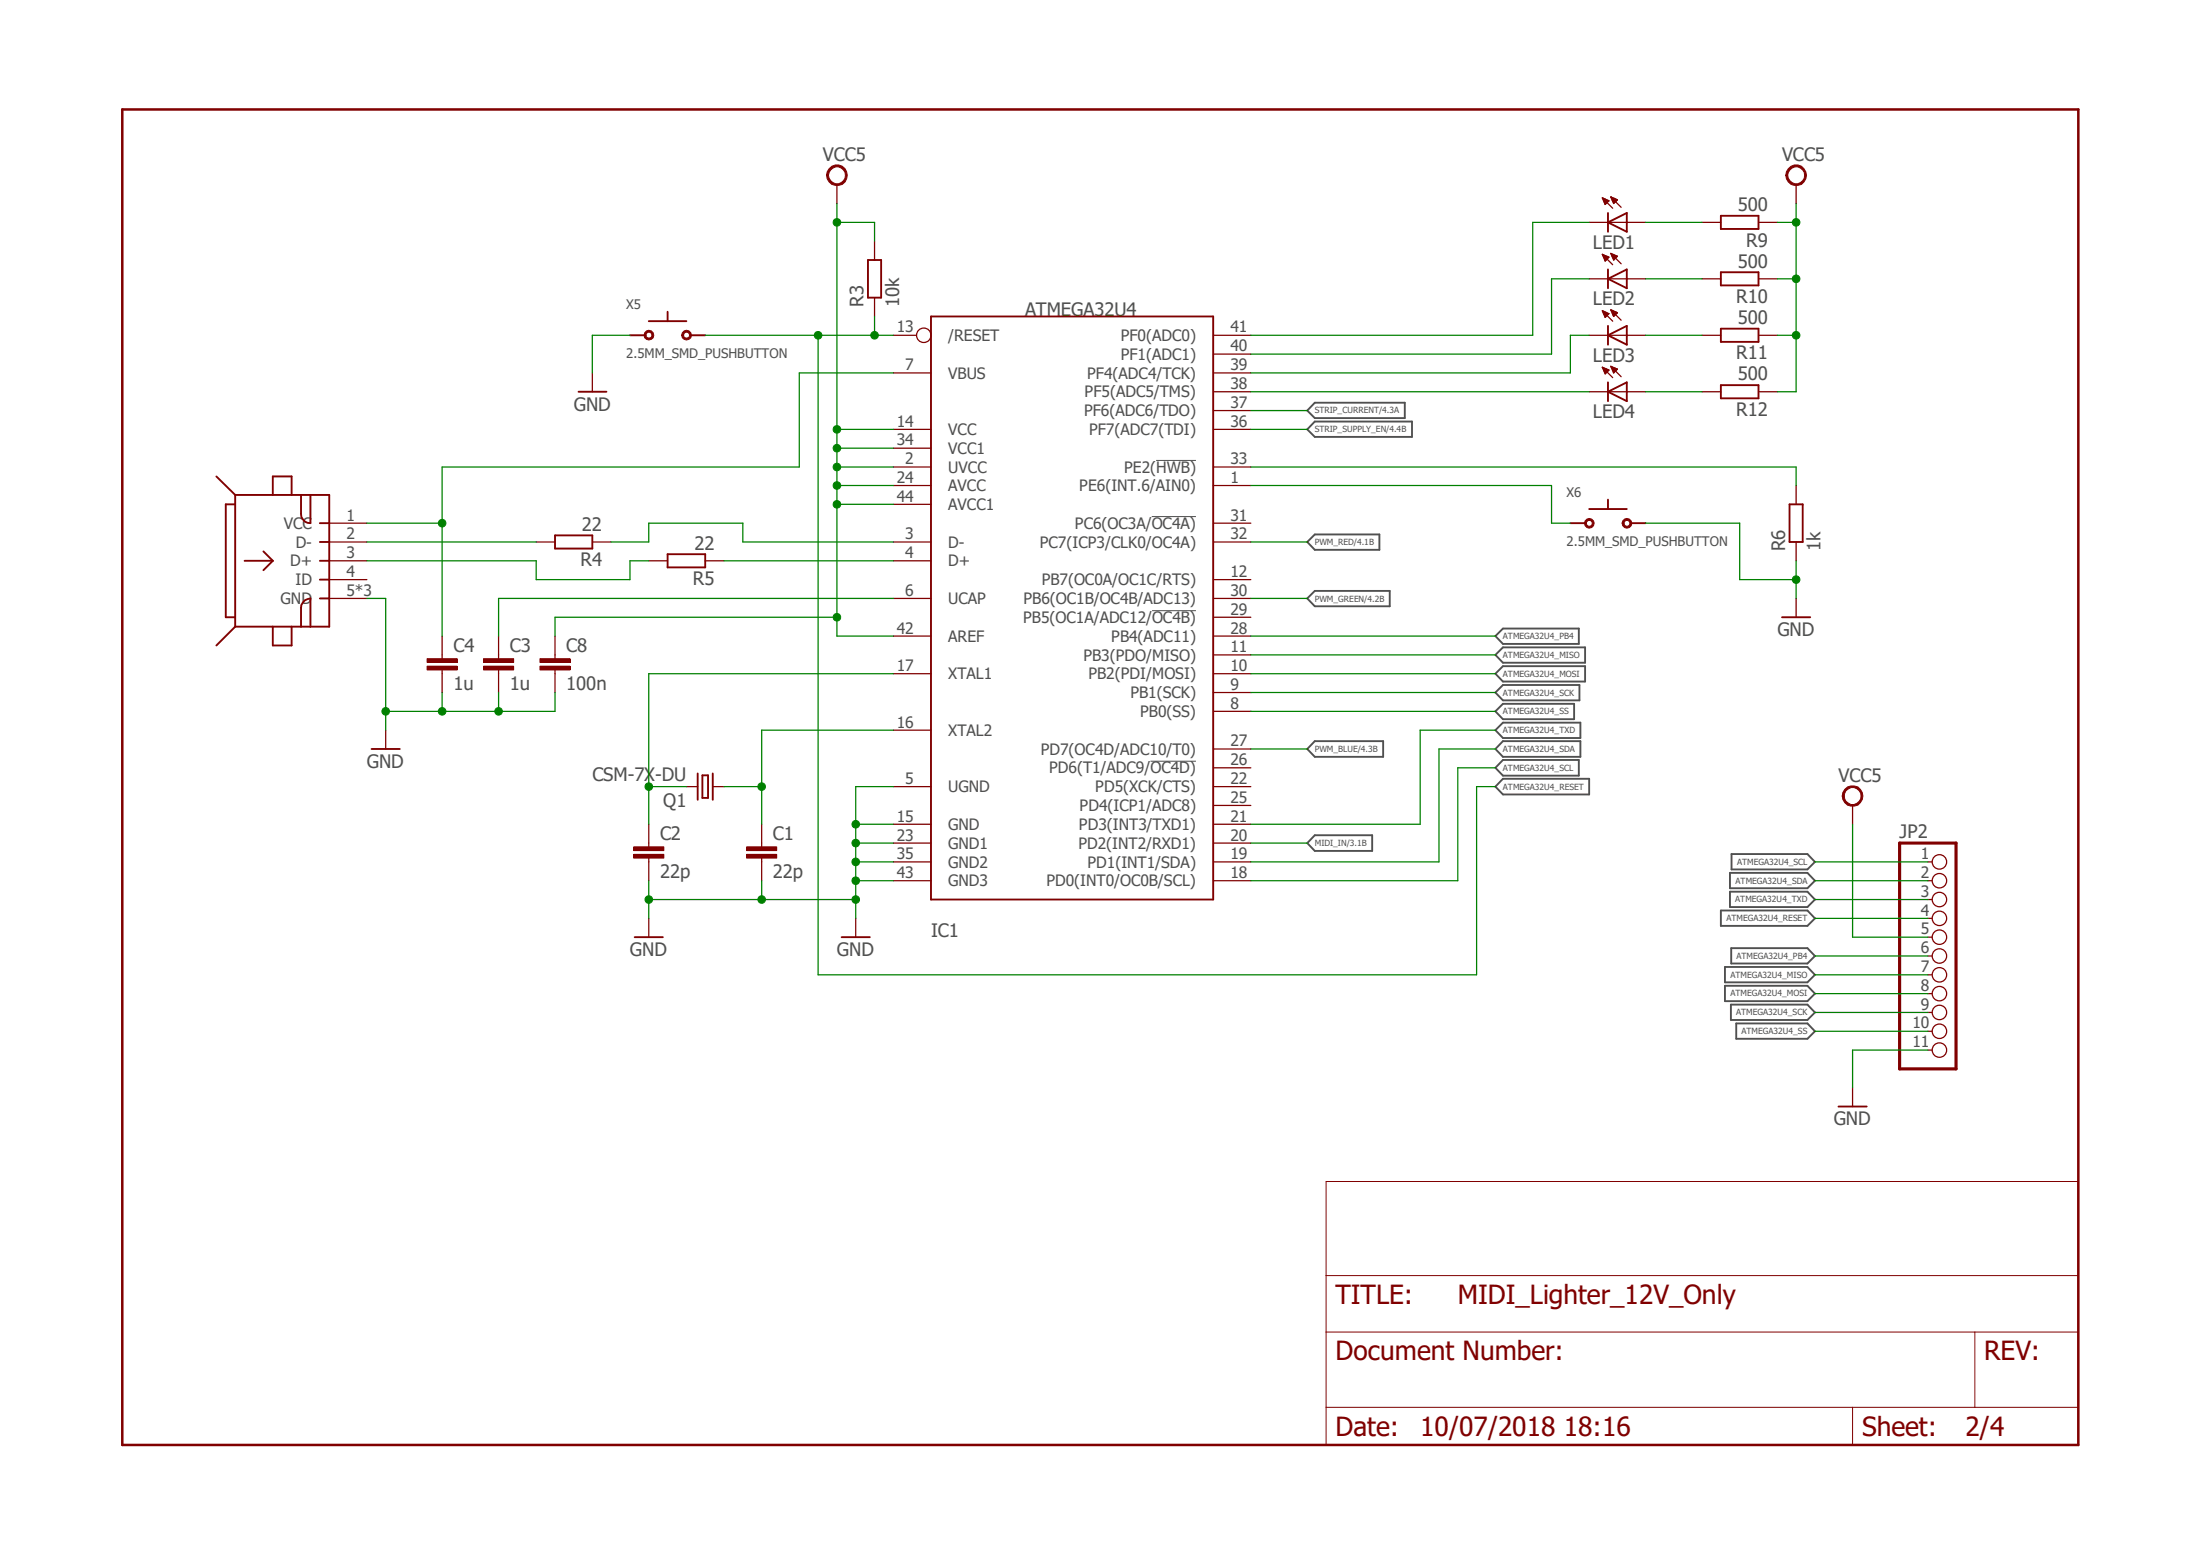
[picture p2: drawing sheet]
<svg xmlns="http://www.w3.org/2000/svg" width="297mm" height="210mm" viewBox="0 0 297 210" stroke-linecap="round" stroke-linejoin="round" font-family="sans-serif">
<path d="M16 14.4l265 181.2M281 14.4l-265 181.2" fill="none" stroke="#fff" stroke-width=".14"/>
<path d="M155.5 69.7h6M156.1 62.1h5.4M155.5 82.4h6M155.3 102.7h6.2" fill="none" stroke="#505050" stroke-width=".14"/>
<g fill="none" stroke="#505050" stroke-width=".25">
<path d="M177.5 56.9h13.1v2.1h-13.1l-1-1zM177.5 54.4h12.2v2h-12.2l-1-1zM176.5 73.2l1-1.1h8.7v2.1h-8.7zM176.5 80.8l1-1h10.1v2h-10.1zM201.9 98.6l1-1.1h10.5v2.1h-10.5zM201.9 85.9l1-1.1h10.2v2.1h-10.2zM201.9 96l1-1h9.6v2.1h-9.6zM201.9 93.5l1-1h10.3v2h-10.3zM201.9 90.9l1-1h11.1v2.1h-11.1zM201.9 88.4l1-1h11.1v2.1h-11.1zM177.5 112.7h7.8v2.2h-7.8l-1-1.1zM177.5 100h9.2v2.2h-9.2l-1-1.1z"/>
<path d="M202.9 105.1h11.6v2.1h-11.6l-1-1zM202.9 100h10.5v2.2h-10.5l-1-1.1zM202.9 102.6h10.2v2.1h-10.2l-1-1.1zM233.6 117.8h10.4l1 1.1-1 1h-10.4zM233.8 115.3h10.2l1 1-1 1h-10.2zM232.3 122.9h11.7l1 1.1-1 1h-11.7zM232.9 133.1h11.1l1 1-1 1h-11.1zM232.9 130.5h11.1l1 1.1-1 1h-11.1zM233.6 120.4h10.4l1 1-1 1h-10.4zM233.7 135.6h10.3l1 1.1-1 1h-10.3zM233.7 128h10.3l1 1-1 1h-10.3zM234.4 138.1h9.6l1 1.1-1 1h-9.6z"/>
</g>
<g fill="none" stroke="#800000" stroke-width=".25">
<path d="M125.7 42.7h38.1v78.7h-38.1zM29.2 64.3l2.5 2.5M31.7 66.8v17.8M31.7 66.8h12.7v17.8h-12.7M31.7 68.1h-1.2v15.2h1.2M33 75.7h3.8M35.6 74.4l1.2 1.3M36.8 66.8v-2.5h2.6v2.5M36.8 75.7l-1.2 1.3M40.6 66.8v2.5a1.27 1.27 0 0 0 1.3 1.3v-3.8M43.2 75.7h1.2M43.2 73.2h1.2"/>
<path d="M43.2 78.2h1.2M43.2 70.6h1.2M31.7 84.6l-2.5 2.5M36.8 84.6v2.5h2.6v-2.5M40.6 84.6v-2.6a1.34 1.34 0 0 1 1.3-1.2v3.8M43.2 80.8h1.2M50.2 101.1h3.8M94.2 104.4v3.5M94.8 104.6h.8v3.1h-.8zM96.2 104.4v3.5M113.6 126.5h3.8"/>
</g>
<g fill="none" stroke="#800000" stroke-width=".17">
<path d="M120.6 58h5.1M120.6 45.3h3.1M120.6 50.3h5.1M163.8 58h5.1M163.8 45.3h5.1M163.8 47.8h5.1M163.8 50.3h5.1M163.8 52.9h5.1M163.8 55.4h5.1M44.4 73.2h5.1M44.4 70.6h5.1M44.4 78.2h5.1"/>
<path d="M44.4 75.7h5.1M120.6 63h5.1M120.6 73.2h5.1M120.6 65.5h5.1M120.6 75.7h5.1M120.6 68.1h5.1M120.6 60.5h5.1M163.8 63h5.1M163.8 73.2h5.1M163.8 65.5h5.1M163.8 70.6h5.1M163.8 78.2h5.1"/>
<path d="M44.4 80.8h5.1M52.1 98.6v2.5M120.6 98.6h5.1M120.6 90.9h5.1M120.6 85.9h5.1M120.6 80.8h5.1M163.8 90.9h5.1M163.8 88.4h5.1M163.8 93.5h5.1M163.8 96h5.1M163.8 85.9h5.1M163.8 80.8h5.1"/>
<path d="M163.8 83.3h5.1M92.7 106.2h1.5M96.2 106.2h1.5M102.8 113.8v.5M102.8 115.8v.5M120.6 111.3h5.1M120.6 106.2h5.1M120.6 113.8h5.1M120.6 116.3h5.1M120.6 118.9h5.1M163.8 111.3h5.1M163.8 106.2h5.1"/>
<path d="M163.8 101.1h5.1M163.8 103.6h5.1M163.8 108.7h5.1M163.8 113.8h5.1M163.8 116.3h5.1M163.8 118.9h5.1M115.5 124v2.5"/>
<circle cx="124.7" cy="45.3" r=".98"/>
</g>
<path d="M100.8 115.3h4.1v.5h-4.1z" fill-rule="evenodd" fill="#800000"/>
<path d="M100.8 115.3h4.1v.5h-4.1z" fill="none" stroke="#800000" stroke-width=".14"/>
<path d="M100.8 114.3h4.1v.5h-4.1z" fill-rule="evenodd" fill="#800000"/>
<path d="M100.8 114.3h4.1v.5h-4.1z" fill="none" stroke="#800000" stroke-width=".14"/>
<path d="M87.6 113.8v.5M87.6 115.8v.5M102.8 111.3v2.5M102.8 116.3v2.6" fill="none" stroke="#800000" stroke-width=".17"/>
<path d="M85.6 115.3h4v.5h-4z" fill-rule="evenodd" fill="#800000"/>
<path d="M85.6 115.3h4v.5h-4z" fill="none" stroke="#800000" stroke-width=".14"/>
<path d="M85.6 114.3h4v.5h-4z" fill-rule="evenodd" fill="#800000"/>
<path d="M85.6 114.3h4v.5h-4z" fill="none" stroke="#800000" stroke-width=".14"/>
<path d="M67.3 88.4v.5M67.3 90.4v.5M87.6 111.3v2.5M87.6 116.3v2.6M87.6 124v2.5" fill="none" stroke="#800000" stroke-width=".17"/>
<path d="M85.7 126.5h3.8" fill="none" stroke="#800000" stroke-width=".25"/>
<path d="M65.3 89.9h4v.5h-4z" fill-rule="evenodd" fill="#800000"/>
<path d="M65.3 89.9h4v.5h-4z" fill="none" stroke="#800000" stroke-width=".14"/>
<path d="M65.3 88.9h4v.5h-4z" fill-rule="evenodd" fill="#800000"/>
<path d="M65.3 88.9h4v.5h-4z" fill="none" stroke="#800000" stroke-width=".14"/>
<path d="M67.3 85.9v2.5M67.3 90.9v2.6" fill="none" stroke="#800000" stroke-width=".17"/>
<path d="M111.9 22.8a1.39 1.39 0 0 1 2.3 .1 1.39 1.39 0 0 1-.8 2.1 1.39 1.39 0 0 1-1.8-1.3h.2a1.14 1.14 0 0 1 1.4-1.2 1.14 1.14 0 0 1 .9 1.5 1.14 1.14 0 0 1-1.7 .6l-.5-.6-.1-.3h-.2l.1-.5z" fill-rule="evenodd" fill="#800000"/>
<path d="M111.9 22.8a1.39 1.39 0 0 1 2.3 .1 1.39 1.39 0 0 1-.8 2.1 1.39 1.39 0 0 1-1.8-1.3h.2a1.14 1.14 0 0 1 1.4-1.2 1.14 1.14 0 0 1 .9 1.5 1.14 1.14 0 0 1-1.7 .6l-.5-.6-.1-.3h-.2l.1-.5z" fill="none" stroke="#800000" stroke-width=".14"/>
<path d="M113 24.9v2.6M118.1 32.6v2.5M118.1 40.2v2.5M72.4 73.2h2.5M80 73.2h2.5M87.6 75.7h2.5M95.2 75.7h2.5M59.7 88.4v.5M59.7 90.4v.5" fill="none" stroke="#800000" stroke-width=".17"/>
<path d="M117.2 35.1h1.8v5.1h-1.8zM74.9 72.3h5.1v1.7h-5.1zM90.1 74.8h5.1v1.8h-5.1z" fill="none" stroke="#800000" stroke-width=".25"/>
<path d="M57.7 89.9h4v.5h-4z" fill-rule="evenodd" fill="#800000"/>
<path d="M57.7 89.9h4v.5h-4z" fill="none" stroke="#800000" stroke-width=".14"/>
<path d="M57.7 88.9h4v.5h-4z" fill-rule="evenodd" fill="#800000"/>
<path d="M57.7 88.9h4v.5h-4z" fill="none" stroke="#800000" stroke-width=".14"/>
<g fill="none" stroke="#800000" stroke-width=".17">
<path d="M229.8 30h2.5M229.8 37.6h2.5M237.4 30h2.5M237.4 37.6h2.5M229.8 45.3h2.5M229.8 52.9h2.5M237.4 45.3h2.5M237.4 52.9h2.5M242.5 65.5v2.6M242.5 73.2v2.5M59.7 85.9v2.5M59.7 90.9v2.6"/>
<path d="M242.5 80.8v2.5"/>
</g>
<path d="M232.3 29.1h5.1v1.8h-5.1zM232.3 36.7h5.1v1.8h-5.1zM232.3 44.4h5.1v1.7h-5.1zM232.3 52h5.1v1.8h-5.1zM241.6 68.1h1.8v5.1h-1.8zM240.6 83.3h3.8" fill="none" stroke="#800000" stroke-width=".25"/>
<path d="M241.4 22.8a1.39 1.39 0 0 1 2.3 .1 1.39 1.39 0 0 1-.8 2.1 1.39 1.39 0 0 1-1.8-1.3h.2a1.14 1.14 0 0 1 1.3-1.2 1.14 1.14 0 0 1 1 1.5 1.14 1.14 0 0 1-1.7 .6l-.5-.6-.1-.3h-.2l.1-.5z" fill-rule="evenodd" fill="#800000"/>
<path d="M241.4 22.8a1.39 1.39 0 0 1 2.3 .1 1.39 1.39 0 0 1-.8 2.1 1.39 1.39 0 0 1-1.8-1.3h.2a1.14 1.14 0 0 1 1.3-1.2 1.14 1.14 0 0 1 1 1.5 1.14 1.14 0 0 1-1.7 .6l-.5-.6-.1-.3h-.2l.1-.5z" fill="none" stroke="#800000" stroke-width=".14"/>
<g fill="none" stroke="#800000" stroke-width=".17">
<path d="M214.5 30h7.7M214.5 37.6h7.7M216.3 26.7l1.4 1.4M216.3 26.7l.9 .4-.5 .5zM216.3 34.3l1.4 1.4M216.3 34.3l.9 .4-.5 .5M216.3 34.3l.4 .9M216.4 26.8h.1M216.4 34.4h.1M216.4 26.8h.3M216.4 34.5h.3M216.5 27h.4"/>
<path d="M216.5 34.6h.5M216.5 27.1h.6M216.5 34.7h.7M216.5 27.1h.7M216.5 34.8h.7M216.6 27.3h.4M216.6 27.2h.5M216.6 34.8h.5M216.6 27.4h.3M216.6 34.9h.4M216.7 27.5h.1M216.7 35.1h.2"/>
<path d="M216.7 35.1h.1M216.7 27.6h.1M216.7 35.2h.1M217.5 26.6l1.4 1.4M217.5 26.6l.9 .4M217.5 26.6l.3 .9 .6-.5M217.5 34.2l1.4 1.4M217.5 34.2l.9 .4M217.5 34.2l.3 .9 .6-.5M217.5 26.7h.2M217.5 26.6h.1M217.5 34.2h.1"/>
<path d="M217.6 26.8h.3M217.6 34.3h.2M217.6 26.8h.5M217.6 34.5h.6M217.6 34.4h.4M217.6 27h.8M217.6 34.6h.8M217.7 27.1h.6M217.7 34.7h.6M217.7 27.1h.5M217.7 34.8h.5M217.8 27.2h.3"/>
<path d="M217.8 34.8h.3M217.8 27.3h.2M217.8 34.9h.2M217.8 27.4h.1M217.8 35.1h.1M242.5 24.9v2.6M214.5 45.3h7.7M214.5 52.9h7.7M216.3 42l1.4 1.3M216.3 42l.9 .3M216.3 42l.4 .8 .5-.5M216.3 49.6l1.4 1.4"/>
<path d="M216.3 49.6l.9 .4M216.3 49.6l.4 .9 .5-.5M216.4 42h.1M216.4 49.6h.1M216.4 42.1h.4M216.4 42h.2M216.4 49.7h.3M216.5 42.2h.5M216.5 49.8h.4M216.5 42.3h.7M216.5 50h.7M216.5 49.9h.6"/>
<path d="M216.5 42.4h.6M216.5 50h.6M216.6 42.5h.4M216.6 50.1h.4M216.6 42.6h.4M216.6 50.2h.4M216.7 42.7h.2M216.7 50.3h.2M216.7 42.8h.1M216.7 50.4h.1M217.5 41.8l1.4 1.4M217.5 41.8l.9 .4-.6 .5z"/>
<path d="M217.5 49.4l1.4 1.4M217.5 49.4l.9 .4-.6 .5zM217.5 41.9h.1M217.5 49.5h.2M217.6 42h.2M217.6 49.6h.3M217.6 42h.4M217.6 49.7h.5M217.6 42.1h.6M217.6 49.8h.7M217.7 42.3h.6M217.7 42.2h.7"/>
<path d="M217.7 49.9h.6M217.7 42.4h.4M217.7 50h.5M217.8 42.5h.3M217.8 50h.3M217.8 42.6h.2M217.8 50.2h.2M217.8 50.1h.3M217.8 42.7h.1M217.8 50.3h.1M74.9 88.4v.5M74.9 90.4v.5"/>
</g>
<path d="M217.1 30l2.5-1.3v2.6zM217.1 28.7v2.6M217.1 36.4v2.5M217.1 37.6l2.5-1.2v2.5zM217.1 44v2.5M217.1 51.6v2.5M217.1 45.3l2.5-1.3v2.5zM217.1 52.9l2.5-1.3v2.5z" fill="none" stroke="#800000" stroke-width=".25"/>
<path d="M72.9 89.9h4.1v.5h-4.1z" fill-rule="evenodd" fill="#800000"/>
<path d="M72.9 89.9h4.1v.5h-4.1z" fill="none" stroke="#800000" stroke-width=".14"/>
<path d="M72.9 88.9h4.1v.5h-4.1z" fill-rule="evenodd" fill="#800000"/>
<path d="M72.9 88.9h4.1v.5h-4.1z" fill="none" stroke="#800000" stroke-width=".14"/>
<path d="M74.9 85.9v2.5M74.9 90.9v2.6" fill="none" stroke="#800000" stroke-width=".17"/>
<path d="M92.4 44.7a.66 .66 0 0 1 .9 .3 .66 .66 0 0 1-.5 .9 .66 .66 0 0 1-.8-.6h.3v-.3a.41 .41 0 0 1 .7-.1 .41 .41 0 0 1-.1 .7 .4 .4 0 0 1-.6-.3h-.3l.1-.4z" fill-rule="evenodd" fill="#800000"/>
<path d="M92.4 44.7a.66 .66 0 0 1 .9 .3 .66 .66 0 0 1-.5 .9 .66 .66 0 0 1-.8-.6h.3v-.3a.41 .41 0 0 1 .7-.1 .41 .41 0 0 1-.1 .7 .4 .4 0 0 1-.6-.3h-.3l.1-.4z" fill="none" stroke="#800000" stroke-width=".14"/>
<path d="M87.3 44.7a.66 .66 0 0 1 .9 .3 .66 .66 0 0 1-.5 .9 .66 .66 0 0 1-.7-.6h.2v-.3a.41 .41 0 0 1 .7-.1 .41 .41 0 0 1-.1 .7 .4 .4 0 0 1-.6-.3h-.2v-.4z" fill-rule="evenodd" fill="#800000"/>
<path d="M87.3 44.7a.66 .66 0 0 1 .9 .3 .66 .66 0 0 1-.5 .9 .66 .66 0 0 1-.7-.6h.2v-.3a.41 .41 0 0 1 .7-.1 .41 .41 0 0 1-.1 .7 .4 .4 0 0 1-.6-.3h-.2v-.4z" fill="none" stroke="#800000" stroke-width=".14"/>
<path d="M85 45.3h2M87.6 43.3h5.1M90.1 42.1v1.2M93.3 45.3h1.9" fill="none" stroke="#800000" stroke-width=".25"/>
<path d="M219.1 70.3a.66 .66 0 0 1 1.1-.1 .66 .66 0 0 1-.3 1.1 .66 .66 0 0 1-.9-.7h.2l.1-.2a.41 .41 0 0 1 .6-.1 .41 .41 0 0 1-.1 .7h-.3l-.3-.4h-.2z" fill-rule="evenodd" fill="#800000"/>
<path d="M219.1 70.3a.66 .66 0 0 1 1.1-.1 .66 .66 0 0 1-.3 1.1 .66 .66 0 0 1-.9-.7h.2l.1-.2a.41 .41 0 0 1 .6-.1 .41 .41 0 0 1-.1 .7h-.3l-.3-.4h-.2z" fill="none" stroke="#800000" stroke-width=".14"/>
<path d="M214 70.3a.66 .66 0 0 1 1.1-.1 .66 .66 0 0 1-.3 1.1 .66 .66 0 0 1-.9-.7h.3v-.2a.41 .41 0 0 1 .7-.1 .41 .41 0 0 1-.1 .7h-.4l-.2-.4h-.3z" fill-rule="evenodd" fill="#800000"/>
<path d="M214 70.3a.66 .66 0 0 1 1.1-.1 .66 .66 0 0 1-.3 1.1 .66 .66 0 0 1-.9-.7h.3v-.2a.41 .41 0 0 1 .7-.1 .41 .41 0 0 1-.1 .7h-.4l-.2-.4h-.3z" fill="none" stroke="#800000" stroke-width=".14"/>
<path d="M78.1 52.9h3.8M212 70.6h1.9M214.5 68.7h5.1M217.1 67.4v1.3M220.3 70.6h1.9" fill="none" stroke="#800000" stroke-width=".25"/>
<path d="M80 50.3v2.6" fill="none" stroke="#800000" stroke-width=".17"/>
<path d="M249 106.6a1.39 1.39 0 0 1 2.3 .1 1.39 1.39 0 0 1-.8 2.1 1.39 1.39 0 0 1-1.8-1.4h.3a1.15 1.15 0 0 1 1.5-1.1 1.15 1.15 0 0 1 .6 1.8 1.15 1.15 0 0 1-1.9 .1l-.2-.8h-.3l.1-.4z" fill-rule="evenodd" fill="#800000"/>
<path d="M249 106.6a1.39 1.39 0 0 1 2.3 .1 1.39 1.39 0 0 1-.8 2.1 1.39 1.39 0 0 1-1.8-1.4h.3a1.15 1.15 0 0 1 1.5-1.1 1.15 1.15 0 0 1 .6 1.8 1.15 1.15 0 0 1-1.9 .1l-.2-.8h-.3l.1-.4zM179 159.5h101.6v35.5h-101.6zM179 179.8h101.6M179 172.2h101.6M266.6 179.8v10.1M179 189.9h101.6M250.1 189.9v5.1" fill="none" stroke="#800000" stroke-width=".14"/>
<g fill="none" stroke="#800000" stroke-width=".17">
<path d="M250.1 108.7v2.6M260.3 116.3h.5M260.3 118.9h.5M260.3 121.4h.5M260.3 124h.5M260.3 126.5h.5M260.3 129h.5M260.3 131.6h.5M260.3 134.1h.5M260.3 136.7h.5M260.3 139.2h.5M250.1 146.8v2.6"/>
<path d="M260.3 141.7h.5"/>
<circle cx="261.8" cy="118.9" r=".98"/>
<circle cx="261.8" cy="116.3" r=".98"/>
<circle cx="261.8" cy="126.5" r=".98"/>
<circle cx="261.8" cy="124" r=".98"/>
<circle cx="261.8" cy="129" r=".98"/>
<circle cx="261.8" cy="136.7" r=".98"/>
<circle cx="261.8" cy="139.2" r=".98"/>
<circle cx="261.8" cy="121.4" r=".98"/>
<circle cx="261.8" cy="131.6" r=".98"/>
<circle cx="261.8" cy="134.1" r=".98"/>
<circle cx="261.8" cy="141.7" r=".98"/>
</g>
<path d="M248.2 149.4h3.8" fill="none" stroke="#800000" stroke-width=".25"/>
<path d="M256.5 113.8h7.6v30.5h-7.6z" fill="none" stroke="#800000" stroke-width=".42"/>
<path d="M16.5 14.8h264.1v180.2h-264.1z" fill="none" stroke="#800000" stroke-width=".34"/>
<path d="M115.5 118.9h5.1M120.6 116.3h-5.1v7.7" fill="none" stroke="#008000" stroke-width=".17"/>
<circle cx="115.5" cy="118.9" r=".51" fill="#008000"/>
<circle cx="115.5" cy="118.9" r=".51" fill="none" stroke="#008000" stroke-width=".14"/>
<path d="M120.6 113.8h-5.1v2.5" fill="none" stroke="#008000" stroke-width=".17"/>
<circle cx="115.5" cy="116.3" r=".51" fill="#008000"/>
<circle cx="115.5" cy="116.3" r=".51" fill="none" stroke="#008000" stroke-width=".14"/>
<path d="M120.6 111.3h-5.1v2.5" fill="none" stroke="#008000" stroke-width=".17"/>
<circle cx="115.5" cy="113.8" r=".51" fill="#008000"/>
<circle cx="115.5" cy="113.8" r=".51" fill="none" stroke="#008000" stroke-width=".14"/>
<path d="M120.6 106.2h-5.1v5.1" fill="none" stroke="#008000" stroke-width=".17"/>
<circle cx="115.5" cy="111.3" r=".51" fill="#008000"/>
<circle cx="115.5" cy="111.3" r=".51" fill="none" stroke="#008000" stroke-width=".14"/>
<path d="M102.8 118.9v2.5h12.7" fill="none" stroke="#008000" stroke-width=".17"/>
<circle cx="115.5" cy="121.4" r=".51" fill="#008000"/>
<circle cx="115.5" cy="121.4" r=".51" fill="none" stroke="#008000" stroke-width=".14"/>
<path d="M87.6 118.9v2.5h15.2" fill="none" stroke="#008000" stroke-width=".17"/>
<circle cx="102.8" cy="121.4" r=".51" fill="#008000"/>
<circle cx="102.8" cy="121.4" r=".51" fill="none" stroke="#008000" stroke-width=".14"/>
<path d="M87.6 121.4v2.6" fill="none" stroke="#008000" stroke-width=".17"/>
<circle cx="87.6" cy="121.4" r=".51" fill="#008000"/>
<circle cx="87.6" cy="121.4" r=".51" fill="none" stroke="#008000" stroke-width=".14"/>
<path d="M49.5 80.8h2.6v17.8M67.3 93.5v2.5h-7.6" fill="none" stroke="#008000" stroke-width=".17"/>
<circle cx="52.1" cy="96" r=".51" fill="#008000"/>
<circle cx="52.1" cy="96" r=".51" fill="none" stroke="#008000" stroke-width=".14"/>
<path d="M59.7 93.5v2.5h-7.6" fill="none" stroke="#008000" stroke-width=".17"/>
<circle cx="59.7" cy="96" r=".51" fill="#008000"/>
<circle cx="59.7" cy="96" r=".51" fill="none" stroke="#008000" stroke-width=".14"/>
<path d="M67.3 96h7.6" fill="none" stroke="#008000" stroke-width=".17"/>
<circle cx="67.3" cy="96" r=".51" fill="#008000"/>
<circle cx="67.3" cy="96" r=".51" fill="none" stroke="#008000" stroke-width=".14"/>
<path d="M222.2 70.6h12.7v7.6h7.6M242.5 75.7v5.1M74.9 93.5v2.5" fill="none" stroke="#008000" stroke-width=".17"/>
<circle cx="242.5" cy="78.2" r=".51" fill="#008000"/>
<circle cx="242.5" cy="78.2" r=".51" fill="none" stroke="#008000" stroke-width=".14"/>
<path d="M113 27.5v30.5M113 30h5.1v2.6M85 45.3h-5v5M260.3 141.7h-10.2v5.1" fill="none" stroke="#008000" stroke-width=".17"/>
<circle cx="113" cy="30" r=".51" fill="#008000"/>
<circle cx="113" cy="30" r=".51" fill="none" stroke="#008000" stroke-width=".14"/>
<path d="M120.6 58h-7.6v2.5" fill="none" stroke="#008000" stroke-width=".17"/>
<circle cx="113" cy="58" r=".51" fill="#008000"/>
<circle cx="113" cy="58" r=".51" fill="none" stroke="#008000" stroke-width=".14"/>
<path d="M113 60.5h7.6M113 63v2.5h7.6" fill="none" stroke="#008000" stroke-width=".17"/>
<circle cx="113" cy="60.5" r=".51" fill="#008000"/>
<circle cx="113" cy="60.5" r=".51" fill="none" stroke="#008000" stroke-width=".14"/>
<path d="M113 60.5v2.5M113 65.5v2.6h7.6" fill="none" stroke="#008000" stroke-width=".17"/>
<circle cx="113" cy="65.5" r=".51" fill="#008000"/>
<circle cx="113" cy="65.5" r=".51" fill="none" stroke="#008000" stroke-width=".14"/>
<path d="M113 83.3v2.6h7.6" fill="none" stroke="#008000" stroke-width=".17"/>
<circle cx="113" cy="68.1" r=".51" fill="#008000"/>
<circle cx="113" cy="68.1" r=".51" fill="none" stroke="#008000" stroke-width=".14"/>
<path d="M113 68.1v15.2M113 63h7.6" fill="none" stroke="#008000" stroke-width=".17"/>
<circle cx="113" cy="63" r=".51" fill="#008000"/>
<circle cx="113" cy="63" r=".51" fill="none" stroke="#008000" stroke-width=".14"/>
<path d="M113 83.3h-38.1v2.6" fill="none" stroke="#008000" stroke-width=".17"/>
<circle cx="113" cy="83.3" r=".51" fill="#008000"/>
<circle cx="113" cy="83.3" r=".51" fill="none" stroke="#008000" stroke-width=".14"/>
<path d="M239.9 30h2.6M242.5 27.5v10.1h-2.6" fill="none" stroke="#008000" stroke-width=".17"/>
<circle cx="242.5" cy="30" r=".51" fill="#008000"/>
<circle cx="242.5" cy="30" r=".51" fill="none" stroke="#008000" stroke-width=".14"/>
<path d="M242.5 37.6v7.7h-2.6" fill="none" stroke="#008000" stroke-width=".17"/>
<circle cx="242.5" cy="37.6" r=".51" fill="#008000"/>
<circle cx="242.5" cy="37.6" r=".51" fill="none" stroke="#008000" stroke-width=".14"/>
<path d="M242.5 45.3v7.6h-2.6" fill="none" stroke="#008000" stroke-width=".17"/>
<circle cx="242.5" cy="45.3" r=".51" fill="#008000"/>
<circle cx="242.5" cy="45.3" r=".51" fill="none" stroke="#008000" stroke-width=".14"/>
<path d="M120.6 98.6h-17.8v12.7M97.7 106.2h5.1M250.1 111.3v15.2h10.2" fill="none" stroke="#008000" stroke-width=".17"/>
<circle cx="102.8" cy="106.2" r=".51" fill="#008000"/>
<circle cx="102.8" cy="106.2" r=".51" fill="none" stroke="#008000" stroke-width=".14"/>
<path d="M120.6 90.9h-33v20.4M87.6 106.2h5.1" fill="none" stroke="#008000" stroke-width=".17"/>
<circle cx="87.6" cy="106.2" r=".51" fill="#008000"/>
<circle cx="87.6" cy="106.2" r=".51" fill="none" stroke="#008000" stroke-width=".14"/>
<path d="M110.4 45.3h10.2M118.1 42.7v2.6M120.6 80.8h-53.3v5.1M168.9 113.8h7.6" fill="none" stroke="#008000" stroke-width=".17"/>
<circle cx="118.1" cy="45.3" r=".51" fill="#008000"/>
<circle cx="118.1" cy="45.3" r=".51" fill="none" stroke="#008000" stroke-width=".14"/>
<path d="M95.2 45.3h15.2v86.3" fill="none" stroke="#008000" stroke-width=".17"/>
<circle cx="110.4" cy="45.3" r=".51" fill="#008000"/>
<circle cx="110.4" cy="45.3" r=".51" fill="none" stroke="#008000" stroke-width=".14"/>
<path d="M120.6 50.3h-12.7v12.7h-48.2v22.9M49.5 73.2h22.9M49.5 75.7h22.9v2.5h12.6v-2.5h2.6M49.5 70.6h10.2M82.5 73.2h5.1v-2.6h12.7v2.6h20.3M97.7 75.7h22.9M201.9 106.2h-2.6v25.4h-88.9M245 124h15.3" fill="none" stroke="#008000" stroke-width=".17"/>
<circle cx="59.7" cy="70.6" r=".51" fill="#008000"/>
<circle cx="59.7" cy="70.6" r=".51" fill="none" stroke="#008000" stroke-width=".14"/>
<g fill="none" stroke="#008000" stroke-width=".17">
<path d="M214.5 30h-7.6v15.3h-38M214.5 37.6h-5v10.2h-40.6M222.2 30h7.6M222.2 37.6h7.6M168.9 52.9h45.6M168.9 58h7.6M168.9 55.4h7.6M214.5 45.3h-2.5v5h-43.1M222.2 45.3h7.6M222.2 52.9h7.6M168.9 63h73.6v2.5M168.9 65.5h40.6v5.1h2.5"/>
<path d="M168.9 73.2h7.6M168.9 80.8h7.6M168.9 96h33M168.9 93.5h33M168.9 90.9h33M168.9 88.4h33M168.9 85.9h33M201.9 98.6h-10.2v12.7h-22.8M168.9 101.1h7.6M201.9 101.1h-7.6v15.2h-25.4M201.9 103.6h-5.1v15.3h-27.9M245 116.3h15.3"/>
<path d="M245 118.9h15.3M245 121.4h15.3M245 139.2h15.3M245 136.7h15.3M245 134.1h15.3M245 131.6h15.3M245 129h15.3"/>
</g>
<g font-size="3.6" fill="#800000">
<text x="180.3" y="176">TITLE:</text>
<text x="196.8" y="176">MIDI_Lighter_12V_Only</text>
<text x="180.3" y="183.6">Document Number:</text>
<text x="267.9" y="183.6">REV:</text>
<text x="180.3" y="193.8">Date:</text>
<text x="191.7" y="193.8">10/07/2018 18:16</text>
<text x="251.4" y="193.8">Sheet:</text>
<text x="265.4" y="193.8">2/4</text>
</g>
<g font-size="2.5" fill="#505050">
<text x="111.1" y="21.8">VCC5</text>
<text x="240.6" y="21.8">VCC5</text>
<text x="234.6" y="28.5">500</text>
<text x="215.1" y="33.6">LED1</text>
<text x="235.8" y="33.3">R9</text>
<text x="116.6" y="41.4" transform="rotate(-90 116.6 41.4)">R3</text>
<text x="121.4" y="41.4" transform="rotate(-90 121.4 41.4)">10k</text>
<text x="215.1" y="41.2">LED2</text>
<text x="234.4" y="40.9">R10</text>
<text x="234.6" y="36.1">500</text>
<text x="138.4" y="42.7">ATMEGA32U4</text>
<text x="234.6" y="43.7">500</text>
<text x="215.1" y="48.8">LED3</text>
<text x="234.4" y="48.5">R11</text>
<text x="234.6" y="51.4">500</text>
<text x="77.5" y="55.4">GND</text>
<text x="215.1" y="56.4">LED4</text>
<text x="234.4" y="56.1">R12</text>
<text x="78.6" y="71.6">22</text>
<text x="78.4" y="76.5">R4</text>
<text x="93.8" y="74.2">22</text>
<text x="241" y="74.4" transform="rotate(-90 241 74.4)">R6</text>
<text x="245.8" y="74.4" transform="rotate(-90 245.8 74.4)">1k</text>
<text x="93.6" y="79">R5</text>
<text x="61.2" y="88">C4</text>
<text x="68.8" y="88">C3</text>
<text x="76.5" y="88">C8</text>
<text x="239.9" y="85.9">GND</text>
<text x="61.2" y="93.1">1u</text>
<text x="68.8" y="93.1">1u</text>
<text x="76.5" y="93.1">100n</text>
<text x="49.5" y="103.6">GND</text>
<text x="80" y="105.4">CSM-7X-DU</text>
<text x="248.2" y="105.5">VCC5</text>
<text x="89.1" y="113.4">C2</text>
<text x="89.5" y="109">Q1</text>
<text x="104.4" y="113.4">C1</text>
<text x="256.5" y="113.2">JP2</text>
<text x="89.1" y="118.5">22p</text>
<text x="104.4" y="118.5">22p</text>
<text x="85" y="129">GND</text>
<text x="113" y="129">GND</text>
<text x="125.7" y="126.5">IC1</text>
<text x="247.6" y="151.9">GND</text>
</g>
<g font-size="2.1" fill="#505050">
<text x="121.1" y="44.9">13</text>
<text x="128" y="46">/RESET</text>
<text x="151.3" y="46">PF0(ADC0)</text>
<text x="166.1" y="44.9">41</text>
<text x="166.1" y="47.4">40</text>
<text x="122.2" y="50">7</text>
<text x="128" y="51.1">VBUS</text>
<text x="146.4" y="53.6">PF5(ADC5/TMS)</text>
<text x="146.8" y="51.1">PF4(ADC4/TCK)</text>
<text x="151.3" y="48.6">PF1(ADC1)</text>
<text x="166.1" y="50">39</text>
<text x="166.1" y="52.5">38</text>
<text x="121.1" y="57.6">14</text>
<text x="128" y="58.7">VCC</text>
<text x="146.3" y="56.2">PF6(ADC6/TDO)</text>
<text x="147" y="58.7">PF7(ADC7(TDI)</text>
<text x="166.1" y="55">37</text>
<text x="166.1" y="57.6">36</text>
<text x="121.1" y="65.2">24</text>
<text x="121.1" y="60.1">34</text>
<text x="122.2" y="62.7">2</text>
<text x="128" y="63.8">UVCC</text>
<text x="128" y="61.3">VCC1</text>
<text x="151.8" y="63.8">PE2(HWB)</text>
<text x="166.1" y="62.7">33</text>
<text x="166.1" y="65.2">1</text>
<text x="38.3" y="71.4">VCC</text>
<text x="46.8" y="70.3">1</text>
<text x="121.1" y="67.7">44</text>
<text x="128" y="66.3">AVCC</text>
<text x="128" y="68.8">AVCC1</text>
<text x="145.1" y="71.4">PC6(OC3A/OC4A)</text>
<text x="145.7" y="66.3">PE6(INT.6/AIN0)</text>
<text x="166.1" y="70.3">31</text>
<text x="39.2" y="76.5">D+</text>
<text x="39.9" y="73.9">D-</text>
<text x="46.8" y="72.8">2</text>
<text x="46.8" y="75.4">3</text>
<text x="46.8" y="77.9">4</text>
<text x="122.2" y="72.8">3</text>
<text x="122.2" y="75.4">4</text>
<text x="128" y="73.9">D-</text>
<text x="128" y="76.5">D+</text>
<text x="140.4" y="73.9">PC7(ICP3/CLK0/OC4A)</text>
<text x="166.1" y="72.8">32</text>
<text x="166.1" y="77.9">12</text>
<text x="37.9" y="81.5">GND</text>
<text x="39.9" y="79">ID</text>
<text x="46.8" y="80.4">5*3</text>
<text x="122.2" y="80.4">6</text>
<text x="128" y="81.5">UCAP</text>
<text x="138.2" y="81.5">PB6(OC1B/OC4B/ADC13)</text>
<text x="140.6" y="79">PB7(OC0A/OC1C/RTS)</text>
<text x="166.1" y="80.4">30</text>
<text x="166.1" y="83">29</text>
<text x="121.1" y="85.5">42</text>
<text x="128" y="86.6">AREF</text>
<text x="138.1" y="84.1">PB5(OC1A/ADC12/OC4B)</text>
<text x="146.3" y="89.2">PB3(PDO/MISO)</text>
<text x="150" y="86.6">PB4(ADC11)</text>
<text x="166.1" y="88.1">11</text>
<text x="166.1" y="85.5">28</text>
<text x="121.1" y="90.6">17</text>
<text x="128" y="91.7">XTAL1</text>
<text x="146.9" y="91.7">PB2(PDI/MOSI)</text>
<text x="152.6" y="94.2">PB1(SCK)</text>
<text x="166.1" y="90.6">10</text>
<text x="166.1" y="93.1">9</text>
<text x="166.1" y="95.7">8</text>
<text x="121.1" y="98.2">16</text>
<text x="128" y="99.3">XTAL2</text>
<text x="140.5" y="101.9">PD7(OC4D/ADC10/T0)</text>
<text x="153.9" y="96.8">PB0(SS)</text>
<text x="166.1" y="100.8">27</text>
<text x="122.2" y="105.8">5</text>
<text x="128" y="106.9">UGND</text>
<text x="141.6" y="104.4">PD6(T1/ADC9/OC4D)</text>
<text x="147.9" y="106.9">PD5(XCK/CTS)</text>
<text x="166.1" y="103.3">26</text>
<text x="166.1" y="105.8">22</text>
<text x="121.1" y="110.9">15</text>
<text x="121.1" y="113.5">23</text>
<text x="128" y="112">GND</text>
<text x="145.7" y="112">PD3(INT3/TXD1)</text>
<text x="145.8" y="109.5">PD4(ICP1/ADC8)</text>
<text x="166.1" y="108.4">25</text>
<text x="166.1" y="110.9">21</text>
<text x="166.1" y="113.5">20</text>
<text x="121.1" y="116">35</text>
<text x="121.1" y="118.5">43</text>
<text x="128" y="114.6">GND1</text>
<text x="128" y="117.1">GND2</text>
<text x="128" y="119.6">GND3</text>
<text x="141.3" y="119.6">PD0(INT0/OC0B/SCL)</text>
<text x="145.6" y="114.6">PD2(INT2/RXD1)</text>
<text x="146.8" y="117.1">PD1(INT1/SDA)</text>
<text x="166.1" y="116">19</text>
<text x="166.1" y="118.5">18</text>
<text x="259.3" y="116">1</text>
<text x="259.3" y="118.5">2</text>
<text x="259.3" y="121">3</text>
<text x="259.3" y="123.6">4</text>
<text x="259.3" y="126.1">5</text>
<text x="259.3" y="128.7">6</text>
<text x="259.3" y="131.2">7</text>
<text x="259.3" y="133.7">8</text>
<text x="259.3" y="136.3">9</text>
<text x="258.2" y="138.8">10</text>
<text x="258.2" y="141.4">11</text>
</g>
<g font-size="1.8" fill="#505050">
<text x="84.5" y="41.7">X5</text>
<text x="84.5" y="48.3">2.5MM_SMD_PUSHBUTTON</text>
<text x="211.5" y="67.1">X6</text>
<text x="211.5" y="73.7">2.5MM_SMD_PUSHBUTTON</text>
</g>
<g font-size="1.1" fill="#505050">
<text x="177.5" y="58.3">STRIP_SUPPLY_EN/4.4B</text>
<text x="177.5" y="55.8">STRIP_CURRENT/4.3A</text>
<text x="177.5" y="73.6">PWM_RED/4.1B</text>
<text x="177.5" y="81.2">PWM_GREEN/4.2B</text>
<text x="202.9" y="88.8">ATMEGA32U4_MISO</text>
<text x="202.9" y="86.3">ATMEGA32U4_PB4</text>
<text x="202.9" y="93.9">ATMEGA32U4_SCK</text>
<text x="202.9" y="91.4">ATMEGA32U4_MOSI</text>
<text x="177.5" y="101.5">PWM_BLUE/4.3B</text>
<text x="202.9" y="99">ATMEGA32U4_TXD</text>
<text x="202.9" y="101.5">ATMEGA32U4_SDA</text>
<text x="202.9" y="96.4">ATMEGA32U4_SS</text>
<text x="202.9" y="106.6">ATMEGA32U4_RESET</text>
<text x="202.9" y="104.1">ATMEGA32U4_SCL</text>
<text x="177.5" y="114.2">MIDI_IN/3.1B</text>
<text x="234.3" y="119.3">ATMEGA32U4_SDA</text>
<text x="234.5" y="116.7">ATMEGA32U4_SCL</text>
<text x="233.1" y="124.3">ATMEGA32U4_RESET</text>
<text x="234.3" y="121.8">ATMEGA32U4_TXD</text>
<text x="233.6" y="132">ATMEGA32U4_MISO</text>
<text x="234.4" y="129.4">ATMEGA32U4_PB4</text>
<text x="233.6" y="134.5">ATMEGA32U4_MOSI</text>
<text x="234.4" y="137">ATMEGA32U4_SCK</text>
<text x="235.1" y="139.6">ATMEGA32U4_SS</text>
</g>
</svg>
